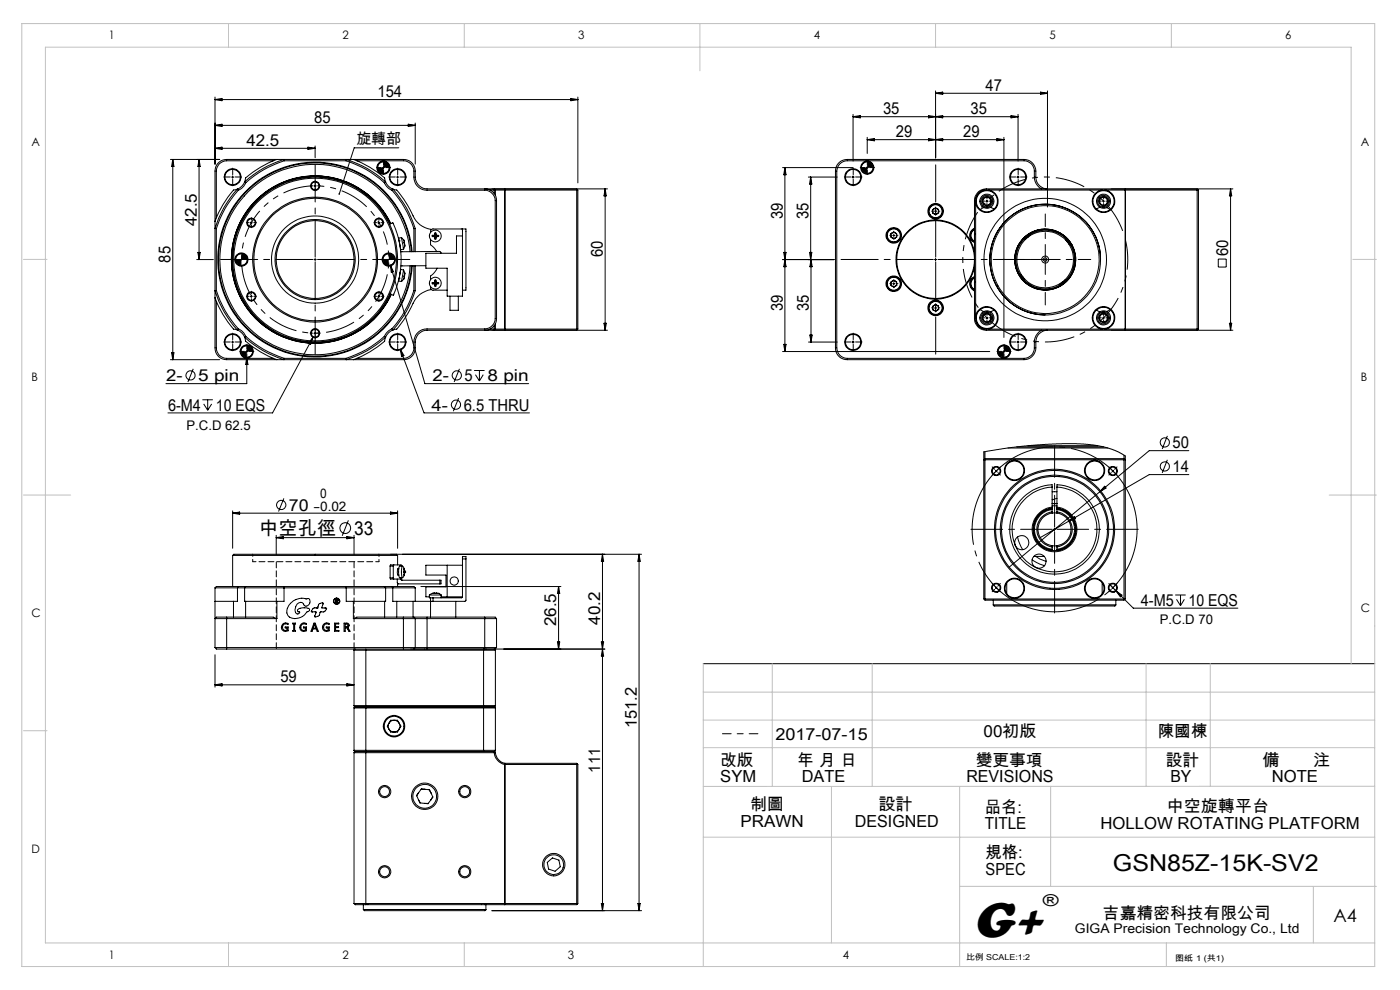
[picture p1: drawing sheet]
<svg xmlns="http://www.w3.org/2000/svg" width="297mm" height="210mm" viewBox="0 0 297 210" stroke-linecap="round" stroke-linejoin="round" font-family="sans-serif">
<g fill="none" stroke="#000" stroke-width=".21">
<path d="M198.5 19.3v14.2M198.5 19.8l1.5-.3v.5zM198.5 19.8h23.7M220.7 19.5l1.5 .3-1.5 .2zM222.2 19.3v24.6M36.2 33.8h10.4M36.7 33.8l.2 1.5h-.5zM36.7 33.8v42.5M42.2 33.8v21.3M42.2 33.8l.3 1.5h-.5zM45.6 31.5h21.3M45.6 31.5l1.5-.3v.5z"/>
<path d="M45.6 20.6v14.2M45.6 21.1l1.5-.2v.5zM45.6 26.6l1.5-.3v.5zM45.6 26.6h42.5M45.6 21.1h77M49.1 37.6h.5M49.4 37.3v.5M51.9 38.6a2.67 2.67 0 0 1-1.5 1.5M51.9 38.6l.2 .2M52.1 38.8a2.92 2.92 0 0 1-1.5 1.5M58 34.1h-9.9a2.17 2.17 0 0 0-2.2 2.2v9.9M58.7 33.8a19.9 19.9 0 0 0-6.6 4l-.2 .8"/>
<path d="M60.3 34.1a21.8 21.8 0 0 0-8.2 4.7M60.3 34.1v-.3a21.5 21.5 0 0 0-8.4 4.8M60.3 34.1h13.1M65.3 31.2l1.6 .3-1.6 .2zM66.6 39.4h.5M66.9 31v2.5M66.9 39.2v.5M73.4 34.1a21.3 21.3 0 0 1 8.1 4.7M73.4 34.1v-.3a21.5 21.5 0 0 1 8.4 4.8M75 33.8a19.3 19.3 0 0 1 6.6 4l.2 .8M75.7 34.1h9.9a2.23 2.23 0 0 1 2.2 2.2 3.5 3.5 0 0 0 1.4 3.7l1.4 .3h12.2a2.29 2.29 0 0 1 2.3 2.3v24.9a2.29 2.29 0 0 1-2.3 2.3h-12.2a2.74 2.74 0 0 0-2.8 2.8 2.76 2.76 0 0 1-1.4 3.2l-.8 .2h-9.9M81.1 35.6h.5"/>
<path d="M81.4 35.3v.5M81.4 34.3a1.26 1.26 0 0 0-1.3 1.3M81.5 38.8a3.1 3.1 0 0 0 1.6 1.5M81.8 38.6a2.67 2.67 0 0 0 1.5 1.5M81.8 38.6l-.3 .2M82.6 35.6a1.26 1.26 0 0 1-1.2 1.2M84.1 37.6h.5M84.3 37.3v.5M84.6 31.4h-9.5l-3.1 9.8M86.6 26.3l1.5 .3-1.5 .2zM88.1 26.1v8.7M121.1 20.9l1.5 .2-1.5 .3z"/>
<path d="M122.6 20.6v18.2M166 35.6h15M166.5 35.6v39M166.5 35.6l.3 1.5h-.5zM171.5 37.6h6.1M172 37.6v17.5M172 37.6l.2 1.4h-.5zM180.7 37.6h.5M181 24.3v9.9M181 24.8h35M181 24.8l1.5-.3v.5zM181 37.3v.5"/>
<path d="M183.7 35.6h.5M184 29.1v3.5M184 29.6h29M184 29.6l1.5-.2v.5zM184 34.3h-.2a1.22 1.22 0 0 0-1.1 1.3M184 35.3v.5M185.2 35.6a1.33 1.33 0 0 1-1.2 1.2M197 29.4l1.5 .2-1.5 .3zM197 24.5l1.5 .3-1.5 .2zM198.5 24.8l1.5-.3v.5zM198.5 29.6l1.5-.2v.5zM211.5 29.4l1.5 .2-1.5 .3z"/>
<path d="M213 29.1v42.5M214.5 24.5l1.5 .3-1.5 .2zM215.7 37.6h.5M216 24.3v9.9M216 37.3v.5M41.7 55.1h3.6M42 53.5h.5l-.3 1.6zM45.9 48.5v13.1M50.4 40.1a21.5 21.5 0 0 0-4.8 8.4h.3M50.4 40.1l-.8 .2a20.6 20.6 0 0 0-4 6.6M50.4 40.1l.2 .2M50.6 40.3a21.8 21.8 0 0 0-4.7 8.2"/>
<path d="M51.2 53.8a1.21 1.21 0 0 0-1.2 1.3M52.5 55.1a1.21 1.21 0 0 1-1.3 1.2M53.1 47.3h.5M53.3 47v.5M66.6 55.1h.5M66.9 54.8v.5M80.1 47.3h.5M80.4 47v.5M82.5 53.8a1.26 1.26 0 0 0-1.3 1.3M82.7 47.5l.6-.3a18.2 18.2 0 0 1 .1 15.4l-.6-.3M82.8 47.5a17.6 17.6 0 0 0-27-6.1 17.6 17.6 0 0 0 .2 27.6 17.6 17.6 0 0 0 26.9-6.6M82.8 56.3l7.3 25.1h22"/>
<path d="M82.8 56.3l.7 1.3-.5 .2zM83.1 40.3a23.1 23.1 0 0 1 4.7 8.2M83.3 40.1a21.5 21.5 0 0 1 4.8 8.4M83.3 40.1l.8 .2a27.1 27.1 0 0 1 4.1 6.5 5.4 5.4 0 0 0 3.3 1.9M83.3 40.1l-.2 .2M83.7 55.1v.1a1.22 1.22 0 0 1-1.2 1.1M84.7 51.1h.1M84.7 59h.1M84.9 52.3h.1M84.9 57.8h.1M85 53.4l8.3-.1 .2 .2v.2M85.2 50.4l.4 .6"/>
<path d="M85.2 50.4l.4 2.4M85.2 50.4l-.6 .1v.5l.4 2 .6-.2M85.6 57.3l.2 .7M85.6 59.2l-.4 .5M85.6 51h.1M85.6 51l.2 1.2M85.6 57.3l-.6-.2-.1 .7-.3 1.8 .6 .1M85.6 57.3l-.4 2.4M85.6 59.2h.1M85.8 52.2l-.2 .6M85.8 52.2h.1M85.8 58h.1"/>
<path d="M85.8 58l-.2 1.2M87 53.4a20.2 20.2 0 0 0-30.5-15.7 20.2 20.2 0 0 0-.6 34.3 20.2 20.2 0 0 0 31-14.6l.1-1M87.3 53.4a20.5 20.5 0 0 0-31.3-15.6 20.5 20.5 0 0 0 .4 35 20.5 20.5 0 0 0 30.9-16.4M87.4 53.4a20.6 20.6 0 0 0-31.5-15.8 20.6 20.6 0 0 0 .4 35.3 20.6 20.6 0 0 0 31.2-16.5M87.8 48.5v4.9M87.8 56.4v5.2M88.1 48.5v4.9M88.1 56.4v5.3M88.1 48.5h-.3M90.3 56.4h-5.2M91.3 50.8v1.1l.9 .8 .4 .7M91.7 59.9a.36 .36 0 0 0 .5 0 .36 .36 0 0 0 0-.5 .26 .26 0 0 1 .3 .1 .26 .26 0 0 1 0 .4h.1a.21 .21 0 0 1 .3 0 .21 .21 0 0 1 .1 .3h-.1a.32 .32 0 0 0-.4 .1 .32 .32 0 0 0 0 .4 .27 .27 0 0 1-.3-.1 .27 .27 0 0 1 0-.4h-.1a.24 .24 0 0 1-.3 0 .24 .24 0 0 1-.1-.3z"/>
<path d="M91.7 49.9a.34 .34 0 0 0 .5 0 .34 .34 0 0 0 0-.4 .26 .26 0 0 1 .3 0 .26 .26 0 0 1 0 .4h.1a.24 .24 0 0 1 .3 0 .24 .24 0 0 1 .1 .3 .34 .34 0 0 0-.5 0 .34 .34 0 0 0 0 .5 .27 .27 0 0 1-.3-.1 .27 .27 0 0 1 0-.3l-.1-.1a.24 .24 0 0 1-.3 0 .24 .24 0 0 1-.1-.3zM92.1 49.9v.3M92.1 59.9v.3M92.1 50.1h.5M92.2 59.8h.3M92.2 49.8h.3M92.2 50.3h.3M92.4 49.8v.5M92.4 59.8v.5M92.6 49.9v.3M92.6 59.9v.3M92.7 56.9l-.5 .9-.9 .8v.7"/>
<path d="M98.1 48.6h.7v13h-.7M98.1 48.6v13M98.1 48.6h-6.3a.6 .6 0 0 0-.5 .7M98.1 50.1h-1.3v3.6h-6.5v3.2h4.6v5.9h3.2v-1.2M102.8 40.1a2.45 2.45 0 0 1 2.5 2.5v24.9a2.45 2.45 0 0 1-2.5 2.6M103.9 40.3h.9M104.8 40.3v.8M105 40.2l-.2 .1M105.1 40.3l-.3-.2h2.3v30h-2.3l.3-.3M105.1 40.3h17.2M105.1 40.3v1.2M122.3 40.3v29.5"/>
<path d="M122.3 40.1l.2 .1M122.5 40.2v29.7M122.5 40.2l-.2 .1M128.4 40.1l.2 1.4h-.5zM128.4 40.1v30M128.9 40.1h-38.3a2.57 2.57 0 0 1-2.5-2.5 3.1 3.1 0 0 0-1.2-3.5l-1.3-.3h-37.5a2.44 2.44 0 0 0-2.5 2.5v37.5a2.45 2.45 0 0 0 2.5 2.5h37.5a2.45 2.45 0 0 0 2.5-2.5 2.94 2.94 0 0 1 2.1-3.7h38.7M166 55.1h10.9M166.3 53.5l.5 3.1h-.5l.5-3.1zM171.7 53.5h.5l-.2 1.6zM172 55.1v17.5M172 55.1l.3 1.5h-.5zM188.9 49.6l.7-.4 .6 .4 .1 .7-.6 .4-.7-.4z"/>
<path d="M188.9 59.9l.7-.4 .6 .3 .1 .7-.6 .4-.7-.3zM189.4 49.9h.5M189.6 49.7v.5M189.6 59.9v.5M197.8 44.5l.6-.4 .7 .3v.7l-.6 .4-.6-.3zM198.2 55.1h.5M198.2 44.8h.5M198.5 44.5v.6M198.5 54.8v.5M206.7 53.5a8.4 8.4 0 0 0-12.9-5.4 8.4 8.4 0 0 0 0 14 8.4 8.4 0 0 0 12.9-5.5M206.7 48.4a1.66 1.66 0 0 0-1 1.5 1.66 1.66 0 0 0 1 1.6M206.7 58.7a1.66 1.66 0 0 0-1 1.5 1.66 1.66 0 0 0 1 1.5"/>
<path d="M206.7 58.8a1.5 1.5 0 0 0-.8 1.4 1.5 1.5 0 0 0 .8 1.4M206.7 48.6a1.51 1.51 0 0 0-.8 1.3 1.51 1.51 0 0 0 .8 1.4M206.7 48.7a1.37 1.37 0 0 0 0 2.4M206.7 49.6h.1M206.7 59a1.37 1.37 0 0 0 0 2.4M206.7 59.9h.1M208.4 43a1.01 1.01 0 0 1 .9-1.3 1.01 1.01 0 0 1 1.1 1.1 1.01 1.01 0 0 1-1.3 .9M208.7 44.1l-.7 .3M209.1 42.7h.5M209.2 43.9h.4M209.4 42.4v.5M209.7 40.3a2.4 2.4 0 0 1 2 2.5 2.4 2.4 0 0 1-2.2 2.3 2.4 2.4 0 0 1-2.5-2.1"/>
<path d="M210.1 44l.8 .3M216.4 58.2l.3 .1M216.5 58.4l.2 .1a.9 .9 0 0 1 .5 .9M217.3 50.7h.3M217.3 59.2v.3M218.4 49.8v.1a.97 .97 0 0 1-1 .6M218.5 49.7v.3M221 40.1l-.2-.1a2.85 2.85 0 0 1-1.4-2.4 2.8 2.8 0 0 0-1.3-3.3l-.9-.2h-37.5a2.23 2.23 0 0 0-2.2 2.2v37.5a2.23 2.23 0 0 0 2.2 2.2h37.5a2.17 2.17 0 0 0 2.2-2.2 3.3 3.3 0 0 1 1.6-3.7M221.5 55.1h.5M221.7 54.8v.5M222.2 40.1a2.51 2.51 0 0 1-2.5-2.5 3.2 3.2 0 0 0-1.2-3.5l-1.3-.3h-37.5a2.45 2.45 0 0 0-2.5 2.5v37.5a2.45 2.45 0 0 0 2.5 2.5h37.5a2.5 2.5 0 0 0 2.5-2.5 3.1 3.1 0 0 1 1.3-3.4l1.2-.3M225.8 59.4h.4"/>
<path d="M226.1 59.6h-.1a.99 .99 0 0 0-.9 .8M226.1 50.6v.4M226.2 50.7l.2 .6 .6 .4M226.8 51.8l.3 .1M233.2 43a1 1 0 0 1 .8-1.3 1 1 0 0 1 1.1 1.1 1 1 0 0 1-1.2 .9M233.4 44l-.8 .3M233.5 55.1a11.7 11.7 0 0 0-11.8-11.8 11.7 11.7 0 0 0-11.7 11.8 11.7 11.7 0 0 0 11.7 11.7M233.8 40.3a2.4 2.4 0 0 0-1.7 3.7 2.4 2.4 0 0 0 4 0 2.4 2.4 0 0 0-1.6-3.7M233.9 42.7h.5M233.9 43.9h.3M234.1 42.4v.5M234.7 44.1l.8 .3"/>
<path d="M238.7 40.1v30M254 40.3h-44.8a2.29 2.29 0 0 0-2.2 2.3v24.9a2.29 2.29 0 0 0 2.2 2.3h44.8M254 40.3v29.5M254 40.1l.1 .1M254.1 40.2l.1 .1v29.5l-.1 .1M254.1 40.2l-.1 .1M258.4 55h1.7v1.6h-1.7zM261.1 40.1v30M261.1 40.1l.2 1.4h-.5zM261.5 40.1h-52.3a2.45 2.45 0 0 0-2.5 2.5v24.9a2.51 2.51 0 0 0 2.5 2.6h52.3M36.2 76.3h10.4M36.4 74.8h.5l-.2 1.5z"/>
<path d="M41 78.2l-1.1 2.8M45.6 63.2a19.9 19.9 0 0 0 4 6.6l.8 .2M45.9 61.6a21.3 21.3 0 0 0 4.7 8.1M45.9 61.6l-.3 .1a21.5 21.5 0 0 0 4.8 8.3M45.9 63.9v9.9a2.17 2.17 0 0 0 2.2 2.2h9.9M49.1 72.6h.5M49.4 72.3v.5M50.4 70a2.67 2.67 0 0 1 1.5 1.5M50.6 69.7a3.1 3.1 0 0 1 1.5 1.7M50.6 69.7l-.2 .3M51.9 71.5a21.5 21.5 0 0 0 8.4 4.8v-.3M51.9 71.5l.2 .8a20.6 20.6 0 0 0 6.6 4"/>
<path d="M52.1 74.6h.5M52.1 71.4a21.8 21.8 0 0 0 8.2 4.6M52.1 71.4l-.2 .1M52.4 75.8v5.6h-17.2M52.4 75.8l.2 1.5h-.5zM52.4 73.3a1.33 1.33 0 0 0-1.3 1.3M52.4 74.3v.5M53.1 62.9h.5M53.3 62.6v.5M53.6 74.6a1.21 1.21 0 0 1-1.2 1.2M60.3 76h13.1M66.4 71.6l-8.6 16h-22.2"/>
<path d="M66.4 71.6l-.5 1.4-.5-.2zM66.6 70.7h.5M66.9 70.4v.5M80.1 62.9h.5M80.4 62.6v.5M81.5 71.4a21.3 21.3 0 0 1-8.1 4.6M81.5 71.4l.3 .1M81.8 71.5a21.5 21.5 0 0 1-8.4 4.8v-.3M81.8 71.5l-.2 .8a19.8 19.8 0 0 1-6.6 4M83 62.4a17.7 17.7 0 0 1-27.1 6.6 17.7 17.7 0 0 1-.2-27.8 17.7 17.7 0 0 1 27.2 6.2 17.8 17.8 0 0 0-27.2-6.1 17.8 17.8 0 0 0 .3 27.8 17.8 17.8 0 0 0 27-6.7M83.1 69.7a3.4 3.4 0 0 0-1.6 1.7M83.1 69.7l.2 .3"/>
<path d="M83.3 70a2.67 2.67 0 0 0-1.5 1.5M84.1 72.6h.5M84.3 72.3v.5M84.9 74.1l5.1 13.5h22.3M84.9 74.1l.8 1.3-.5 .2zM87.8 61.6a22.6 22.6 0 0 1-4.7 8.1M87.8 61.6l.3 .1M88.1 61.7a21.5 21.5 0 0 1-4.8 8.3M91.3 60.8a.58 .58 0 0 0 .6 .8h3M91.5 61.4a5.3 5.3 0 0 0-4.2 3.7 19.3 19.3 0 0 1-3.2 4.7l-.8 .2M92.1 60.1h.5M92.2 60.3h.3"/>
<path d="M95.5 62.8v3h1.7v-3M97.5 78.2l-1.2 2.8M100.6 78.6h2.2M100.9 79.5l.8 1.3M101.7 78.6v2.2M102.5 79.5l-.8 1.3M103.9 69.8h.9M104.8 69.1v.7M104.8 69.8l.2 .1M105.1 69.8h17.2M105.1 68.6v1.2M122.3 69.8l.2 .1"/>
<path d="M122.5 69.9l-.2 .2M128.1 68.6h.5l-.2 1.5zM166 74.6h44M166.3 73.1h.5l-.3 1.5zM171.5 72.6h6.1M171.8 71.1h.5l-.3 1.5zM180.7 72.6h.5M181 72.3v.5M189.4 60.2h.5M197.8 65l.6-.4 .7 .3v.7l-.6 .4-.6-.3zM198.2 65.3h.5M198.5 65v.6"/>
<path d="M207 67.1a2.4 2.4 0 0 1 2.5-2.1 2.4 2.4 0 0 1 2.2 2.3 2.4 2.4 0 0 1-2 2.5M208 65.7l.7 .4M208.4 67.7a1 1 0 0 1 .9-1.3 1 1 0 0 1 1.1 1.1 1 1 0 0 1-1.3 .9M209.1 67.4h.5M209.2 66.2h.4M209.4 67.2v.5M210.9 65.8l-.8 .3M212.7 74.6h.5M213 73.3h-.2a1.22 1.22 0 0 0-1.1 1.3M213 74.3v.5M214.2 74.6v.1a1.22 1.22 0 0 1-1.2 1.1M215.7 72.6h.5"/>
<path d="M216 72.3v.5M225 60.1l-.1 .4M232.6 65.8l.8 .3M233.2 67.7a.99 .99 0 0 1 .8-1.2 .99 .99 0 0 1 1.1 1 .99 .99 0 0 1-1.2 .9M233.8 69.8a2.4 2.4 0 0 1-1.7-3.7 2.4 2.4 0 0 1 4 0 2.4 2.4 0 0 1-1.6 3.7M233.9 67.4h.5M233.9 66.2h.3M234.1 67.2v.5M235.5 65.7l-.8 .4M254 69.8l.1 .1M254.1 69.9l-.1 .2M260.8 68.6h.5l-.2 1.5z"/>
<path d="M42.9 84.8h2.3M43.2 85.7l.9 1.3M44.1 84.8v2.2M44.9 85.7l-.8 1.3M97.3 84.4l-1.1 2.8M208.7 97.5v-1.7l7.9-1.1 8.7-.6 5.5 .2 4 .7 1.9 .6 1.9 1 .1 .1v.8M208.7 97.5v29.6l.1 .1M208.8 97.4l.2 .1M208.8 97.4l-.1 .1M209 95.8v1.5M209 97.5v29.6M209 97.5h29.4"/>
<path d="M209 97.3l-.2 .1M209 97.3h29.4M211.2 99.8l.3 .3M211.5 99.8l-.3 .3M213.9 95h21.1M215.7 94.8h18.4M218.1 94.5h14.8M235.9 99.8l.4 .3M236.3 99.8l-.4 .3M238.4 96.5v.8M238.4 97.5v29.6M238.4 97.3l.2 .1"/>
<path d="M238.6 97.4l-.2 .1M238.6 97.4l.1 .1M238.7 97.5v29.6l-.1 .1M247.7 97.5l-1.1 2.8M247.7 92.5l-1.1 2.7M252.2 95.6h-8.4l-29.7 24.7M49.4 108.4v7.9M49.4 108.9h34.9M49.4 108.9l1.4-.3v.5zM49.4 117.8h34.9M49.4 117.8l.2-.2h34.5l.2 .2M49.4 117.8v6.6"/>
<path d="M58.6 113.6v4.1M58.6 114h16.5M58.6 114l1.5-.2v.5zM60.2 105.7l-1.1 2.8M73.6 113.8l1.5 .2-1.5 .3zM73.9 110.4l-1.3 3.3M75.1 113.6v4.1M82.8 108.6l1.5 .3-1.5 .2zM82.9 117.6h53.2M83.5 119.8l-.1 .3M83.5 119.8h-.7v.3M83.5 119.8h1.6v.3"/>
<path d="M84.3 108.4v7.9M84.3 117.8v2M94.9 119.9v6.7M98.1 118.6v-.5h.7v.5M98.1 118.6v8M98.1 119.9h-7.8v2.1h4.3v2.5h-4.3v2.1h.8M98.1 118.6h.7M98.8 118.6v8.9l-6.9 .1M127.8 117.6v75.6M127.8 117.6l.3 1.5h-.5zM135.6 117.6l.2 1.5h-.5zM135.6 117.6v75.6"/>
<path d="M215.9 113.9l.4 1.4 .7 1.3M219 118.7l.9 .6 1.7 .7M219.3 118h.4M219.7 118h1.8M219.7 118l.9 .6 1.3 .5M223.2 103.3v-.4a8.4 8.4 0 0 0-6.1 2.6 9.5 9.5 0 0 0 1.6 14.9 9.5 9.5 0 0 0 14.1-5.2 9.5 9.5 0 0 0-8.6-12.4v.5M223.2 103.3a9 9 0 0 0-7.2 13.7 9 9 0 0 0 15.4 0 9 9 0 0 0-7.2-13.7M223.2 107.6a4.7 4.7 0 0 0-3.5 7.2 4.7 4.7 0 0 0 8 0 4.7 4.7 0 0 0-3.5-7.2M223.2 115.8v1a4.5 4.5 0 0 1-4-4.5 4.5 4.5 0 0 1 4-4.5 4.5 4.5 0 0 0-3.3 6.9 4.5 4.5 0 0 0 7.6 0 4.5 4.5 0 0 0-3.3-6.9 4.5 4.5 0 0 1 4 4.5 4.5 4.5 0 0 1-4 4.5v-1M223.2 108.6a3.8 3.8 0 0 0-3.2 3.7 3.8 3.8 0 0 0 3.2 3.7M223.2 108.1a4.2 4.2 0 0 0-3.7 4.2 4.2 4.2 0 0 0 3.7 4.2M223.2 108.8a3.5 3.5 0 0 0-3 3.5 3.5 3.5 0 0 0 3 3.5"/>
<path d="M223.2 108.8h1M223.2 115.8h1M223.2 106.8h1M223.2 107.3h1M223.2 104.3h1M223.2 103.3v5.5M223.4 112.3h.5M223.7 112v.6M224.2 108.8a3.5 3.5 0 0 1 3 3.5 3.5 3.5 0 0 1-3 3.5M224.2 108.6a3.8 3.8 0 0 1 3.3 3.7 3.8 3.8 0 0 1-3.3 3.7M224.2 108.1a4.2 4.2 0 0 1 3.8 4.2 4.2 4.2 0 0 1-3.8 4.2M224.2 103.3v5.5"/>
<path d="M224.2 105.7l-.9 .3-.1-.1M226.7 110.6l-6 3.4M226.7 110.6l1.2-1 .3 .4zM234.3 103.1l.3 .4-1.3 .8zM252.2 100.7h-8.4l-17.1 9.9M45.6 137.4l.3 .3h2.2M45.6 137.4h42.5M45.6 124.7h4.8M45.6 127.6h3.9M45.6 124.7v12.7M45.6 138.9v6.9M48.1 130.9h9.9l.7 .3"/>
<path d="M48.1 130.9h-2.2l-.3 .3h13.1M48.1 137.7h37.5M48.1 130.9v6.8M49.5 127.6v3.3M50.4 124.7v2.9h-.9M50.4 124.7h1.5M50.6 124.4h1.5M50.6 124.4h-4.7l-.3 .3M50.6 124.4l-.2 .3M51.9 124.7h8.4M51.9 124.7v2.9h.2M52.1 127.6h6.6"/>
<path d="M52.1 127.6v3.3M52.1 124.4h8.2M52.1 124.4l-.2 .3M58.7 127.6v3.6M60 132.4l.6-.3 .5 .1v.3a.71 .71 0 0 0-1.2 .4 .71 .71 0 0 0 1 .8v-.5h-.4v-.2h.6v.8a.92 .92 0 0 1-1.2-.2 .92 .92 0 0 1 .1-1.2zM60.3 124.7v2.9h-1.6M60.3 124.7h13.1M60.3 124.4h13.1M60.3 124.4v.3M61.6 128a3.4 3.4 0 0 1 3.5-1h.3a.85 .85 0 0 1 .3 1.1 .85 .85 0 0 1-1.1 .3 .86 .86 0 0 0-.9-.7 .86 .86 0 0 0-.8 .7 1.27 1.27 0 0 0 .1 1.8l.4-.1 .2-.3a.35 .35 0 0 1-.5-.2 .35 .35 0 0 1 .3-.5l.7-.2h.9l.7 .3a.6 .6 0 0 1-.6 .6 2.72 2.72 0 0 1-3.9 .9 2.03 2.03 0 0 1 .4-2.7zM62.1 132.2h.6v.2h-.2v1.3h.2v.2h-.6v-.2h.2v-1.3h-.2zM63.9 132.4l.6-.3 .5 .1v.3a.71 .71 0 0 0-1.2 .4 .71 .71 0 0 0 1 .8v-.5h-.4v-.2h.6v.8a.91 .91 0 0 1-1.3-.2 .91 .91 0 0 1 .2-1.2z"/>
<path d="M66.4 129.1l.4-.2a.51 .51 0 0 0 .6 0 .51 .51 0 0 0 .2-.6 .8 .8 0 0 1 .9-.4l-.2 1.1h1a.87 .87 0 0 1-1.2 .8l-.2 .1a.87 .87 0 0 1-1.2 .9l.4-1-1.1-.1zM66.6 132.2h.3l.6 1.7h-.2l-.2-.5h-.7l-.2 .5h-.2zM66.7 132.4h.1M66.7 132.4l.3 .8h-.6zM67.3 129h.1M68.7 132.4l.6-.3 .5 .1v.3a.71 .71 0 0 0-1.1 .4 .71 .71 0 0 0 .9 .8v-.5h-.4v-.2h.6v.8a.92 .92 0 0 1-1.2-.2 .92 .92 0 0 1 .1-1.2zM71 132.2h.9v.2h-.7v.5h.6v.2h-.6v.6h.7v.2h-.9zM71.2 127.1l.4 .1 .1 .1-.2 .3 .3 .3h-.2l-.2-.3-.2 .3zM71.3 127.2h.2l.1 .2-.3 .1zM73 132.2h.5a.46 .46 0 0 1 .5 .2 .46 .46 0 0 1-.1 .6l-.2 .1 .6 .8h-.3l-.5-.7h-.3v.7h-.2zM73.2 132.4h.3a.32 .32 0 0 1 .3 .3 .32 .32 0 0 1-.3 .3h-.3zM73.4 124.4h8.1"/>
<path d="M73.4 124.4v.3M73.4 124.7h8.4M73.4 124.7v2.9h1.6M73.7 133.1h.1M75 127.6h6.6M75 131.2h13.1M75 127.6v3.6M75.1 137.9h2.5M75.1 137.9v11.8M75.4 137.7l-.3 .2M77.6 137.7v.2M77.6 137.9v11.8"/>
<path d="M77.6 137.9h25M81.5 124.4h1.6M81.5 124.4l.3 .3M81.6 127.6v3.3M81.8 124.7h1.5M81.8 124.7v2.9h-.2M82.8 122.6v.2h.7M82.8 122.6h.6M82.8 120.1h.6M82.8 120.1v2.5M83.1 124.4h4.7l.3 .3M83.1 124.4l.2 .3"/>
<path d="M83.3 124.7v2.9h.9M83.3 124.7h4.8M83.4 122.6l.1 .2M83.4 120.1v2.5M83.5 122.8h1.6M84.2 127.6h3.4M84.2 127.6v3.3M84.3 122.8v.8l.3 .3h8.7M84.3 123.7v.7M84.4 121.9h.2M84.4 120.7h.2M84.6 120.6a1.05 1.05 0 0 0 0 1.5"/>
<path d="M85.1 122.8l.1 .3h8.1M85.1 122.8h.1M85.1 122.8l.2 .3M85.1 122.5v.3M85.4 120.1h-.7l-.1 .9 .1 1.5h.7M85.6 130.9h-9.9l-.7 .3M85.6 137.7h2.2M85.6 130.9h2.2M85.6 130.9v6.8M85.7 120.7h.1M85.7 120.7l.1 .3M85.7 121.9h.1"/>
<path d="M85.8 120.7v.3M85.8 121v.2M85.8 121.2h-.2v.3h.2M85.8 121.5v.1M85.8 121.6l-.1 .3M85.8 121.5h.1M85.8 121.2h.1M85.8 121.6h.1M85.8 121h.1M85.8 121.2v.3M85.8 121l.1 .2M85.8 121.6v.3"/>
<path d="M85.9 121.2l-.5-1.1a2.84 2.84 0 0 0 0 2.4l.5-1M85.9 121.2h.1M85.9 121.5l-.1 .1M85.9 121.5h.1M87.1 137.7h41.2M87.6 127.6h4.3M87.6 127.6v3.3M87.8 137.7h2.3M87.8 130.9h2.8M87.8 130.9l.3 .3M88.1 131.2h17.2M88.1 137.4h17.2"/>
<path d="M88.1 124.7v2.9M88.1 131.2v6.2M88.1 137.4l-.3 .3M89.3 124.4h29.7M90.6 130.9h12.2M90.6 130.9v6.8M91.1 126.2h2.5M91.1 126.2v.6h.2M91.3 126.8h.6M91.3 126.8v4.1M91.7 125.9l-.6 .3M91.7 125.9h.1"/>
<path d="M91.7 125.9h1.3M91.9 126.8v.8M93 125.9l.6 .3M93 125.9h.1M93.3 123.1h.3v.8h-.3M93.3 123.1v.8M93.6 126.2v.6M93.6 126.6h4.5M96.7 127.6v3.3M98.1 126.6l-.2 .2h-6M102.6 137.9h2.5M102.6 137.9v11.8"/>
<path d="M102.8 130.9h2.3l.2 .3M102.8 130.9v6.8M104.8 137.7l.3 .2M105.1 137.9v11.8M105.3 137.4l-.2 .3h-2.5v.2M105.3 131.2v6.2M118.3 136.2h.4l-.2 1.5zM118.5 124.4v13.3M118.5 124.4l.2 1.5h-.4zM127.6 136.2h.5l-.3 1.5zM127.8 137.7l.3 1.5h-.5zM208.8 127.2l.2 .1h29.4l.2-.1"/>
<path d="M209 127.1l-.2 .1M209 127.1h29.4M210.7 128.3l.2 .2h25.6l.2-.2M210.7 128.3h26M210.7 127.3v1M211.2 124.5l.3 .3M211.5 124.5l-.3 .3M213.6 123.6v2.4M233.8 123.6v2.4M235.4 124l5 5h22.2M236.3 124.5l-.4 .3M236.7 127.3v1"/>
<path d="M236.8 125.4l1.2 .9-.3 .3zM238.4 127.1l.2 .1M249.3 126.2h2.2M249.6 127.1l.8 1.4M250.4 126.2v2.3M251.2 127.1l-.8 1.4M45.6 145.3l1.5-.3v.5zM45.6 145.3h29.5M73.6 145l1.5 .3-1.5 .2zM75.1 159.7h29.7M75.1 150.2h2.5M75.1 159.2h2.5"/>
<path d="M75.1 159.2l.3 .2M75.1 149.7h2.5M75.1 149.7l.3 .2M75.1 150.2v9M75.1 159.7v32M75.4 159.4h2.2M75.4 149.9h2.2M75.4 149.9l-.3 .3M75.4 159.4l-.3 .3M77.6 159.2v.2M77.6 149.9v.3M77.6 149.7v.2"/>
<path d="M77.6 150.2v9M77.6 159.4v32.5M77.6 159.4h27.2M77.6 159.2h25M77.6 150.2h25M77.6 149.9h25M77.6 149.7h25M82.9 152.8h1.4l.8 1.2-.8 1.3h-1.4l-.7-1.3zM102.6 159.2v.2M102.6 149.9v.3M102.6 159.2h2.5M102.6 150.2h2.5"/>
<path d="M102.6 149.9h2.2M102.6 149.7v.2M102.6 149.7h2.5M102.6 150.2v9M104.8 159.7a2.81 2.81 0 0 0 2.3 2.5M104.8 149.9l.3 .3M104.8 159.4l.2 .1M105 159.5a2.87 2.87 0 0 0 2.1 2.4M105 159.5l-.2 .2M105.1 159.2l-.3 .2M105.1 149.7l-.3 .2M105.1 150.2v9"/>
<path d="M149.2 140.8h142.4M88.8 169.6l.4 .7M88.8 168.1l-.4 .7M89.3 167.4h.9M89.4 167.3l1.7 .2 .7 1.6-1 1.4-1.7-.2-.7-1.6zM90 170.4h.9M91 167.5l.4 .7M91.8 169l-.4 .7M107.1 162.2h.1M107.1 161.9v30M107.1 162.2h15.2M107.1 161.9l15.4 .1"/>
<path d="M122.3 162.2v29.5M122.5 162v29.8M122.5 162l-.2 .2M75.1 191.7h47.2M75.1 191.7l.3 .2M75.4 191.9h.1M77.1 192.9l.2 .3h25.6l.2-.3M77.1 192.9h26M77.1 191.9v1M103.1 191.9v1M104.4 193.2h31.7M116.1 182.9l1.1-.9 1.4 .4 .3 1.5-1.1 .9-1.4-.4z"/>
<path d="M122.3 191.7l.2 .1M122.5 191.8l-47.1 .1M127.6 191.7h.5l-.3 1.5zM135.3 191.7h.5l-.2 1.5z"/>
<circle cx="49.3" cy="37.5" r="1.77"/>
<circle cx="49.4" cy="37.6" r="1.63"/>
<circle cx="66.8" cy="39.4" r=".82"/>
<circle cx="66.9" cy="39.4" r=".98"/>
<circle cx="81.3" cy="35.6" r="1.25"/>
<circle cx="81.4" cy="35.6" r="1.4"/>
<circle cx="84.3" cy="37.5" r="1.77"/>
<circle cx="84.3" cy="37.6" r="1.63"/>
<circle cx="181" cy="37.6" r="1.63"/>
<circle cx="181" cy="37.5" r="1.78"/>
<circle cx="184" cy="35.6" r="1.26"/>
<circle cx="184" cy="35.6" r="1.39"/>
<circle cx="216" cy="37.6" r="1.63"/>
<circle cx="216" cy="37.5" r="1.78"/>
<circle cx="51.2" cy="55.1" r="1.24"/>
<circle cx="51.2" cy="55.1" r="1.41"/>
<circle cx="53.3" cy="47.2" r=".98"/>
<circle cx="53.3" cy="47.2" r=".83"/>
<circle cx="66.8" cy="55.1" r="17.5"/>
<circle cx="66.9" cy="55.1" r="9.2"/>
<circle cx="66.9" cy="55.1" r="8.5"/>
<circle cx="66.9" cy="55.1" r="13.2"/>
<circle cx="66.9" cy="55.1" r="17.2"/>
<circle cx="66.9" cy="55.1" r="8.3"/>
<circle cx="66.9" cy="55.1" r="13"/>
<circle cx="80.4" cy="47.2" r=".98"/>
<circle cx="80.4" cy="47.3" r=".82"/>
<circle cx="82.5" cy="55.1" r="1.4"/>
<circle cx="82.5" cy="55.1" r="1.24"/>
<circle cx="92.3" cy="50.1" r="1.26"/>
<circle cx="189.6" cy="49.9" r="1.38"/>
<circle cx="189.6" cy="49.9" r="1.65"/>
<circle cx="189.6" cy="49.9" r="1.51"/>
<circle cx="189.6" cy="49.9" r=".62"/>
<circle cx="198.5" cy="55.1" r="8.3"/>
<circle cx="198.5" cy="44.8" r="1.37"/>
<circle cx="198.5" cy="44.8" r="1.65"/>
<circle cx="198.5" cy="44.8" r=".61"/>
<circle cx="198.5" cy="44.8" r="1.5"/>
<circle cx="209.3" cy="42.7" r=".98"/>
<circle cx="209.4" cy="42.7" r="1.26"/>
<circle cx="209.4" cy="42.7" r=".82"/>
<circle cx="209.4" cy="42.7" r="1.51"/>
<circle cx="209.4" cy="42.7" r="2.25"/>
<circle cx="221.7" cy="55.1" r="6"/>
<circle cx="221.7" cy="55.1" r="6.4"/>
<circle cx="221.7" cy="55.1" r="6.2"/>
<circle cx="221.7" cy="55.1" r="11.4"/>
<circle cx="221.7" cy="55.1" r="6.5"/>
<circle cx="221.7" cy="55.1" r=".38"/>
<circle cx="221.7" cy="55.1" r="11.7"/>
<circle cx="221.7" cy="55.1" r="13"/>
<circle cx="221.7" cy="55.1" r=".75"/>
<circle cx="234.1" cy="42.7" r=".82"/>
<circle cx="234.1" cy="42.7" r="2.26"/>
<circle cx="234.1" cy="42.7" r="1.27"/>
<circle cx="234.1" cy="42.7" r=".98"/>
<circle cx="234.1" cy="42.7" r="1.49"/>
<circle cx="40.4" cy="79.6" r=".97"/>
<circle cx="49.3" cy="72.6" r="1.78"/>
<circle cx="49.4" cy="72.6" r="1.63"/>
<circle cx="52.3" cy="74.6" r="1.24"/>
<circle cx="52.4" cy="74.6" r="1.41"/>
<circle cx="53.3" cy="62.9" r=".98"/>
<circle cx="53.3" cy="62.9" r=".83"/>
<circle cx="66.8" cy="70.7" r=".82"/>
<circle cx="66.9" cy="70.7" r=".98"/>
<circle cx="80.4" cy="62.9" r=".98"/>
<circle cx="80.4" cy="62.9" r=".82"/>
<circle cx="84.3" cy="72.6" r="1.78"/>
<circle cx="84.3" cy="72.6" r="1.63"/>
<circle cx="92.3" cy="60.1" r="1.25"/>
<circle cx="96.9" cy="79.6" r=".98"/>
<circle cx="181" cy="72.6" r="1.63"/>
<circle cx="181" cy="72.6" r="1.79"/>
<circle cx="189.6" cy="60.2" r="1.65"/>
<circle cx="189.6" cy="60.2" r="1.51"/>
<circle cx="189.6" cy="60.2" r="1.37"/>
<circle cx="189.6" cy="60.2" r=".63"/>
<circle cx="198.5" cy="65.3" r="1.65"/>
<circle cx="198.5" cy="65.3" r="1.38"/>
<circle cx="198.5" cy="65.3" r=".62"/>
<circle cx="198.5" cy="65.3" r="1.5"/>
<circle cx="209.3" cy="67.4" r=".98"/>
<circle cx="209.4" cy="67.4" r="1.25"/>
<circle cx="209.4" cy="67.4" r=".82"/>
<circle cx="209.4" cy="67.4" r="1.51"/>
<circle cx="209.4" cy="67.4" r="2.25"/>
<circle cx="213" cy="74.6" r="1.4"/>
<circle cx="213" cy="74.6" r="1.25"/>
<circle cx="216" cy="72.6" r="1.63"/>
<circle cx="216" cy="72.6" r="1.79"/>
<circle cx="234.1" cy="67.5" r=".82"/>
<circle cx="234.1" cy="67.4" r="2.26"/>
<circle cx="234.1" cy="67.4" r=".98"/>
<circle cx="234.1" cy="67.4" r="1.49"/>
<circle cx="234.1" cy="67.4" r="1.26"/>
<circle cx="96.7" cy="85.8" r=".98"/>
<circle cx="211.3" cy="99.9" r=".98"/>
<circle cx="211.3" cy="99.9" r=".82"/>
<circle cx="215.2" cy="99.8" r="2.01"/>
<circle cx="215.2" cy="99.8" r="2.15"/>
<circle cx="232.2" cy="99.8" r="2.01"/>
<circle cx="232.2" cy="99.8" r="2.15"/>
<circle cx="236.1" cy="99.9" r=".97"/>
<circle cx="236.1" cy="99.9" r=".83"/>
<circle cx="247.1" cy="93.8" r=".97"/>
<circle cx="247.1" cy="98.9" r=".97"/>
<circle cx="59.7" cy="107.1" r=".98"/>
<circle cx="73.3" cy="112" r="1.15"/>
<circle cx="216.8" cy="115.1" r="1.51"/>
<circle cx="220.4" cy="119" r="1.49"/>
<circle cx="223.7" cy="112.3" r="11.2"/>
<circle cx="223.7" cy="112.3" r="12.7"/>
<circle cx="223.7" cy="112.3" r="11.5"/>
<circle cx="223.7" cy="112.3" r="12.5"/>
<circle cx="71.4" cy="127.5" r=".59"/>
<circle cx="71.4" cy="127.5" r=".67"/>
<circle cx="96.4" cy="123.2" r=".87"/>
<circle cx="211.3" cy="124.7" r=".98"/>
<circle cx="211.3" cy="124.7" r=".82"/>
<circle cx="215.2" cy="124.8" r="2.15"/>
<circle cx="215.2" cy="124.8" r="2"/>
<circle cx="232.2" cy="124.8" r="2.15"/>
<circle cx="232.2" cy="124.8" r="2"/>
<circle cx="236.1" cy="124.7" r=".98"/>
<circle cx="236.1" cy="124.7" r=".83"/>
<circle cx="83.6" cy="154" r="1.24"/>
<circle cx="83.6" cy="154" r="2.28"/>
<circle cx="83.6" cy="154" r="2.1"/>
<circle cx="81.6" cy="167.9" r="1.29"/>
<circle cx="81.6" cy="167.9" r="1.05"/>
<circle cx="90.1" cy="168.9" r="2.52"/>
<circle cx="90.1" cy="168.9" r="2.79"/>
<circle cx="98.6" cy="167.9" r="1.29"/>
<circle cx="98.6" cy="167.9" r="1.05"/>
<circle cx="81.6" cy="184.9" r="1.29"/>
<circle cx="81.6" cy="184.9" r="1.05"/>
<circle cx="98.6" cy="184.9" r="1.29"/>
<circle cx="98.6" cy="184.9" r="1.05"/>
<circle cx="117.5" cy="183.4" r="2.1"/>
<circle cx="117.5" cy="183.4" r="2.38"/>
</g>
<path d="M240.5 107.2a17.5 17.5 0 0 0-29.3-7.1 17.5 17.5 0 0 0 7.8 29 17.5 17.5 0 0 0 21.8-20.8l-.3-1.1" fill="none" stroke="#000" stroke-width=".21" stroke-dasharray="30.5 1.3 1.3 1.3" stroke-dashoffset="11.7" stroke-linecap="butt"/>
<path d="M81.8 50.5a15.6 15.6 0 0 0-26.1-6.4 15.6 15.6 0 0 0 6.9 26 15.6 15.6 0 0 0 19.5-18.5l-.3-1.1" fill="none" stroke="#000" stroke-width=".21" stroke-dasharray="6.3 1.3 1.3 1.3 1.3 1.3" stroke-dashoffset="4.9" stroke-linecap="butt"/>
<path d="M238.5 49.9a17.5 17.5 0 0 0-29.3-7.1 17.5 17.5 0 0 0 7.8 29.1 17.5 17.5 0 0 0 21.8-20.8l-.3-1.2" fill="none" stroke="#000" stroke-width=".21" stroke-dasharray="6.3 1.3 1.3 1.3 1.3 1.3" stroke-dashoffset="-1" stroke-linecap="butt"/>
<path d="M221.2 55h-9.1M221.7 54.5v-9.1M221.7 55.5v9.2M222.2 55h9.2" fill="none" stroke="#000" stroke-width=".21" stroke-dasharray="30.5 1.3 1.3 1.3" stroke-dashoffset="27.8"/>
<path d="M66.4 55h-19.6M66.9 54.5v-19.5M66.9 55.5v19.6M67.4 55h19.5M198 55h-19.6M198.5 54.5v-19.5M198.5 55.5v19.6M199 55h19.6" fill="none" stroke="#000" stroke-width=".21" stroke-dasharray="30.5 1.3 1.3 1.3" stroke-dashoffset="22.6"/>
<g fill="none" stroke="#000" stroke-width=".21" stroke-dasharray="30.5 1.3 1.3 1.3">
<path d="M48.9 37.5h-1.4M49.4 37v-1.3M49.4 38v1.4M49.9 37.5h1.3M66.4 39.4h-.6M66.9 38.9v-.6M66.9 39.9v.6M67.4 39.4h.5M80.9 35.5h-1M81.4 35v-1M81.4 36v1M81.9 35.5h1"/>
<path d="M83.9 37.5h-1.4M84.4 37v-1.3M84.4 38v1.4M84.9 37.5h1.3M180.5 37.5h-1.4M181 37v-1.3M181 38v1.4M181.5 37.5h1.4M183.5 35.5h-1M184 35v-1M184 36v1M184.5 35.5h1"/>
<path d="M215.5 37.5h-1.4M216 37v-1.3M216 38v1.4M216.5 37.5h1.4M52.8 47.2h-.5M53.3 46.7v-.5M53.3 47.7v.6M53.8 47.2h.6M79.9 47.2h-.6M80.4 46.7v-.5M80.4 47.7v.6M80.9 47.2h.6"/>
<path d="M91.9 50h-.3M92.4 49.5v-.2M92.4 50.5v.3M92.4 59.5v-.2M92.9 50h.2M189.1 49.9h-.4M189.6 59.7v-.4M189.6 49.4v-.4M189.6 50.4v.4M190.1 49.9h.4M198 44.8h-.4M198.5 44.3v-.4"/>
<path d="M198.5 45.3v.4M199 44.8h.4M208.9 42.7h-.6M209.4 42.2v-.6M209.4 43.2v.5M209.9 42.7h.6M233.6 42.7h-.6M234.1 42.2v-.6M234.1 43.2v.5M234.6 42.7h.6M48.9 72.5h-1.4M49.4 72v-1.3"/>
<path d="M49.4 73v1.4M49.9 72.5h1.3M51.9 74.5h-1M52.4 74v-1M52.4 75v1M52.8 62.9h-.5M52.9 74.5h1M53.3 62.4v-.6M53.3 63.4v.5M53.8 62.9h.6M66.4 70.7h-.6M66.9 70.2v-.6"/>
<path d="M66.9 71.2v.5M67.4 70.7h.5M79.9 62.9h-.6M80.4 62.4v-.6M80.4 63.4v.5M80.9 62.9h.6M83.9 72.5h-1.4M84.4 72v-1.3M84.4 73v1.4M84.9 72.5h1.3M91.9 60h-.3M92.4 60.5v.3"/>
<path d="M92.9 60h.2M180.5 72.5h-1.4M181 72v-1.3M181 73v1.4M181.5 72.5h1.4M189.1 60.2h-.4M189.6 60.7v.3M190.1 60.2h.4M198 65.3h-.4M198.5 64.8v-.4M198.5 65.8v.4M199 65.3h.4"/>
<path d="M208.9 67.4h-.6M209.4 66.9v-.6M209.4 67.9v.6M209.9 67.4h.6M212.5 74.5h-1M213 74v-1M213 75v1M213.5 74.5h1M215.5 72.5h-1.4M216 72v-1.3M216 73v1.4M216.5 72.5h1.4"/>
<path d="M233.6 67.4h-.6M234.1 66.9v-.6M234.1 67.9v.6M234.6 67.4h.6M211 99.6l-.5-.6M211.7 99.6l.5-.6M235.7 99.6l-.5-.6M236.5 99.6l.5-.6M211 100.3l-.5 .5M211.7 100.3l.5 .5M235.7 100.3l-.5 .5M236.5 100.3l.5 .5"/>
<path d="M211 124.3l-.5-.5M211 125l-.5 .5M211.7 125l.5 .5M211.7 124.3l.5-.5M235.7 124.3l-.5-.5M235.7 125l-.5 .5M236.5 125l.5 .5M236.5 124.3l.5-.5"/>
</g>
<path d="M223.2 112.3h-17.2M223.7 111.8v-17.3M223.7 112.8v17.2M224.2 112.3h17.3" fill="none" stroke="#000" stroke-width=".21" stroke-dasharray="30.5 1.3 1.3 1.3" stroke-dashoffset="23.8"/>
<path d="M153.3 155.6h7.5" fill="none" stroke="#000" stroke-width=".21" stroke-dasharray="30.5 1.3 1.3 1.3" stroke-dashoffset="28.6"/>
<path d="M53.6 117.5v1.6M80.4 119.1v-1.6" fill="none" stroke="#000" stroke-width=".21" stroke-dasharray="1.3 .6" stroke-dashoffset=".8"/>
<path d="M53.6 119.1h26.8" fill="none" stroke="#000" stroke-width=".21" stroke-dasharray="1.3 .6" stroke-dashoffset=".6"/>
<path d="M58.6 119.1v18.5M75.1 119.1v18.5" fill="none" stroke="#000" stroke-width=".21" stroke-dasharray="1.3 .6"/>
<g fill="none" stroke="#c0c0c0" stroke-width=".21">
<path d="M4.6 5h287v200h-287zM48.5 5v5M98.5 5v5M148.5 5v10M198.5 5v5M248.5 5v5M5 55h5M287 55h5M5 105h10M282 105h10M5 155h5M149.2 152.7h142.4"/>
<path d="M149.2 146.8h142.4M149.2 140.8v64.2M149.2 158.6h142.4M163.8 140.8v26M185 140.8v26M243.1 140.8v26M256.8 140.8v26M286.6 140.8v-130.8h-277v190h282M149.2 177.6h142.4M176.4 166.8v33.2M203.6 166.8v38.2M222.9 166.8v21.2"/>
<path d="M291.6 166.8h-142.4M203.6 188h88.4M278.6 188v12M48.5 200v5M98.5 200v5M247.4 200v5"/>
</g>
<g fill="#000">
<path d="M71.9 41l.2 .1-.1 .2-.2-.1z"/>
<path d="M182.7 35.6a1.26 1.26 0 0 0 1.3 1.2v-1.2zM184 34.3v1.3h1.2v-.4a1.17 1.17 0 0 0-1.2-.9zM211.7 74.6v.1a1.22 1.22 0 0 0 1.3 1.1v-1.2zM213 73.3v1.3h1.2a1.33 1.33 0 0 0-1.2-1.3z"/>
<path d="M50 55.1a1.21 1.21 0 0 0 1.2 1.2v-1.2zM51.2 53.8v1.3h1.3a1.21 1.21 0 0 0-1.3-1.3zM81.2 55.1a1.26 1.26 0 0 0 1.3 1.2v-1.2zM82.5 53.8v1.3h1.2v-.2a1.22 1.22 0 0 0-1.2-1.1zM80.1 35.6a1.33 1.33 0 0 0 1.3 1.2v-1.2zM81.4 34.3v1.3h1.2a1.21 1.21 0 0 0-1.2-1.3zM51.1 74.6v.1a1.22 1.22 0 0 0 1.3 1.1v-1.2zM52.4 73.3v1.3h1.2a1.26 1.26 0 0 0-1.2-1.3z"/>
</g>
<text font-size="11" x="206.4" y="198.7">G+</text>
<text font-size="4.9" x="236.1" y="184.8">GSN85Z-15K-SV2</text>
<g font-size="4.1">
<text x="55" y="113.5">中空孔徑</text>
<text x="75.1" y="113.5">33</text>
</g>
<text font-size="3.9" x="282.9" y="195.5">A4</text>
<g font-size="3.5">
<text x="80.1" y="20.6">154</text>
<text x="209.1" y="19.3">47</text>
<text x="66.6" y="26.1">85</text>
<text x="187.3" y="24.2">35</text>
<text x="190" y="29.1">29</text>
<text x="204.3" y="29.1">29</text>
<text x="205.9" y="24.2">35</text>
<text x="52.3" y="31">42.5</text>
<text x="41.8" y="48" transform="rotate(-90 41.8 48)">42.5</text>
<text x="166" y="46.6" transform="rotate(-90 166 46.6)">39</text>
<text x="171.5" y="46.6" transform="rotate(-90 171.5 46.6)">35</text>
<text x="36.2" y="55.7" transform="rotate(-90 36.2 55.7)">85</text>
<text x="127.9" y="54.6" transform="rotate(-90 127.9 54.6)">60</text>
<text x="260.6" y="54.3" transform="rotate(-90 260.6 54.3)">60</text>
<text x="166" y="65.9" transform="rotate(-90 166 65.9)">39</text>
<text x="171.6" y="65.9" transform="rotate(-90 171.6 65.9)">35</text>
<text x="35.2" y="80.9">2-</text>
<text x="42" y="80.9">5 pin</text>
<text x="91.7" y="80.9">2-</text>
<text x="98.5" y="80.9">5</text>
<text x="103.4" y="80.9">8 pin</text>
<text x="35.7" y="87.1">6-M4</text>
<text x="45.8" y="87.1">10 EQS</text>
<text x="91.6" y="87.1">4-</text>
<text x="98.4" y="87.1">6.5 THRU</text>
<text x="248.7" y="95.1">50</text>
<text x="248.7" y="100.2">14</text>
<text x="61.3" y="108.4">70</text>
<text x="242" y="128.5">4-M5</text>
<text x="252.2" y="128.5">10 EQS</text>
<text x="118" y="132.8" transform="rotate(-90 118 132.8)">26.5</text>
<text x="127.3" y="132.5" transform="rotate(-90 127.3 132.5)">40.2</text>
<text x="59.5" y="144.7">59</text>
<text x="135.1" y="154.4" transform="rotate(-90 135.1 154.4)">151.2</text>
<text x="164.5" y="157">2017-07-15</text>
<text x="208.7" y="156.4">00初版</text>
<text x="245.6" y="156.4">陳國棟</text>
<text x="127.3" y="163.9" transform="rotate(-90 127.3 163.9)">111</text>
<text x="152.8" y="162.4">改版</text>
<text x="152.8" y="165.9">SYM</text>
<text x="169.1" y="162.4">年 月 日</text>
<text x="170.1" y="165.9">DATE</text>
<text x="205" y="165.9">REVISIONS</text>
<text x="207" y="162.4">變更事項</text>
<text x="247.4" y="162.4">設計</text>
<text x="248.3" y="165.9">BY</text>
<text x="267.8" y="162.4">備</text>
<text x="269.8" y="165.9">NOTE</text>
<text x="278.6" y="162.4">注</text>
<text x="159.1" y="171.9">制圖</text>
<text x="186.4" y="171.9">設計</text>
<text x="208.9" y="172.4">品名:</text>
<text x="247.5" y="172.2">中空旋轉平台</text>
<text x="157.1" y="175.4">PRAWN</text>
<text x="181.3" y="175.4">DESIGNED</text>
<text x="208.9" y="175.9">TITLE</text>
<text x="233.5" y="175.8">HOLLOW ROTATING PLATFORM</text>
<text x="209.1" y="182.1">規格:</text>
<text x="209.1" y="185.6">SPEC</text>
<text x="221.2" y="192.2">®</text>
<text x="234" y="194.8">吉嘉精密科技有限公司</text>
</g>
<text font-size="3.2" x="75.6" y="30.6">旋轉部</text>
<g font-size="2.8">
<text x="39.6" y="91.2">P.C.D 62.5</text>
<text x="67.9" y="105.6">0</text>
<text x="66.5" y="108.4">-0.02</text>
<text x="246.1" y="132.4">P.C.D 70</text>
<text x="228" y="197.8">GIGA Precision Technology Co., Ltd</text>
</g>
<g font-size="2.5">
<text x="23.1" y="8.4">1</text>
<text x="72.7" y="8.4">2</text>
<text x="122.7" y="8.4">3</text>
<text x="172.7" y="8.4">4</text>
<text x="222.7" y="8.4">5</text>
<text x="272.7" y="8.4">6</text>
<text x="6.7" y="30.9">A</text>
<text x="288.7" y="30.9">A</text>
<text x="6.7" y="80.9">B</text>
<text x="288.7" y="80.9">B</text>
<text x="6.7" y="130.9">C</text>
<text x="288.7" y="129.9">C</text>
<text x="6.7" y="180.9">D</text>
<text x="23.1" y="203.4">1</text>
<text x="72.7" y="203.4">2</text>
<text x="120.5" y="203.4">3</text>
<text x="178.8" y="203.4">4</text>
</g>
<g font-size="1.7">
<text x="204.9" y="203.7">比例 SCALE:1:2</text>
<text x="249.3" y="203.8">图纸 1 (共1)</text>
</g>
</svg>
